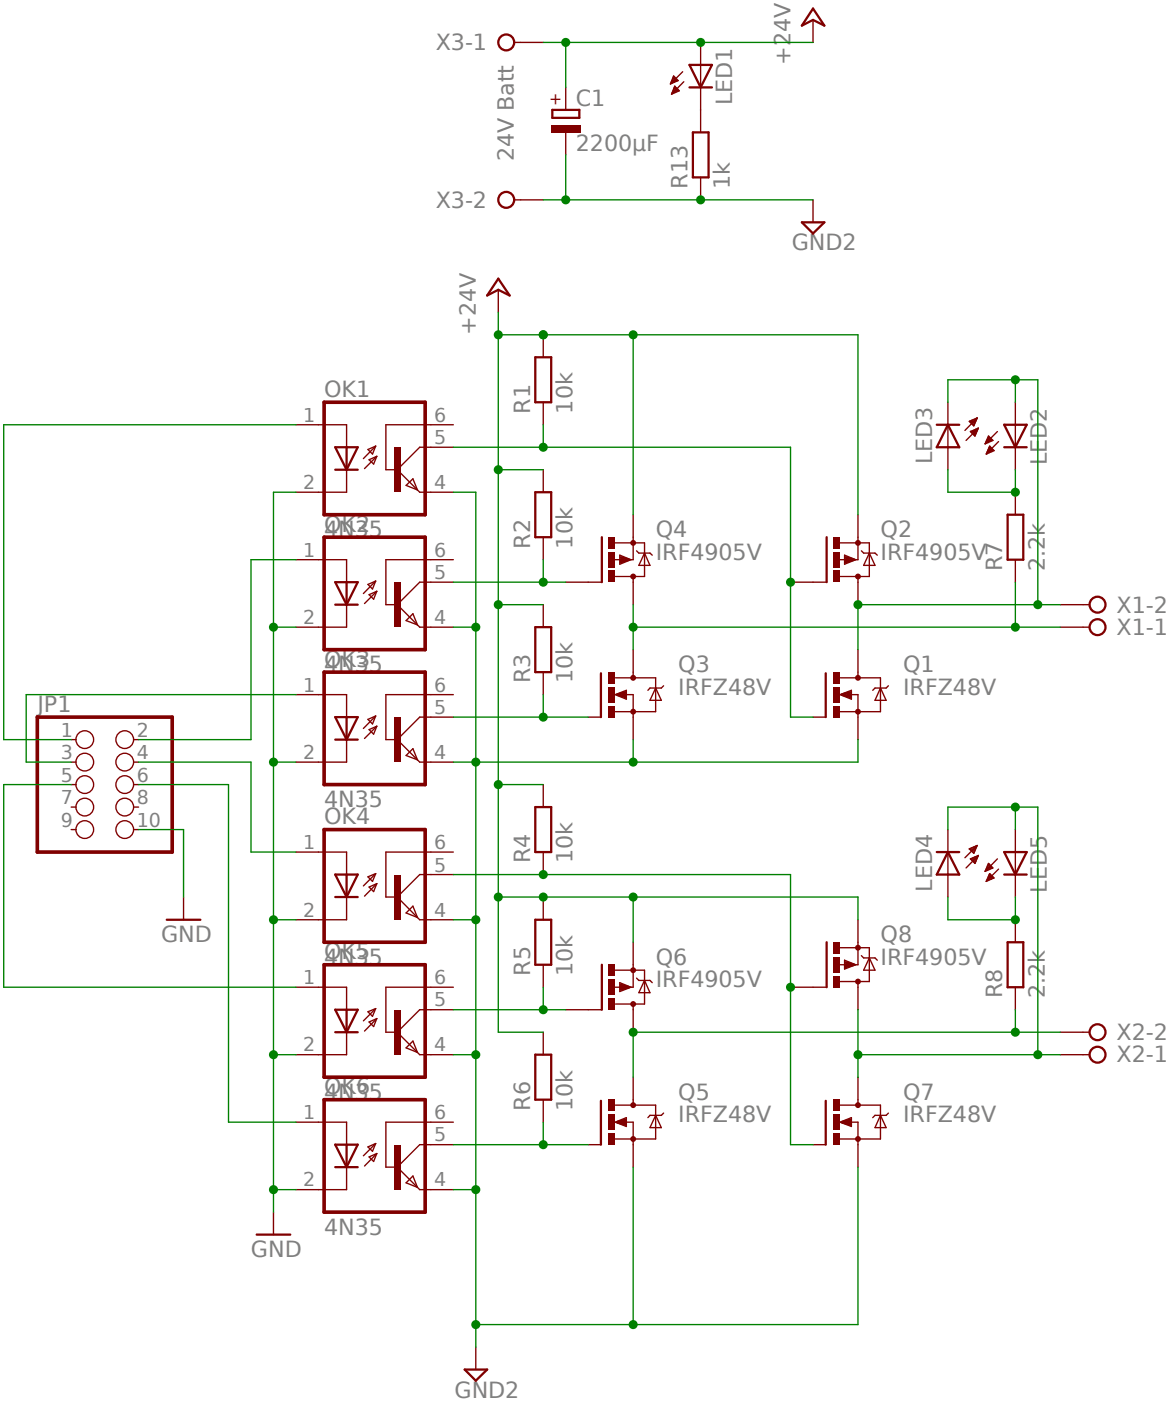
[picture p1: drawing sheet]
<svg xmlns="http://www.w3.org/2000/svg" width="109mm" height="131mm" viewBox="0 0 109 131" stroke-linecap="round" stroke-linejoin="round" font-family="sans-serif">
<path d="M56 62.7v4.1" fill="none" stroke="#800000" stroke-width=".21"/>
<path d="M54.8 66.8h1.2M57.3 64.7l1.1-.4v.8zM57.4 63.2h3.7v3.1h-3.8M58.3 64.7h.7v2.1M59 62.6v.6M61.1 64.1l.5 1.2h-1zM61.9 63.9l-.3 .2h-1l-.2 .2" fill="none" stroke="#800000" stroke-width=".13"/>
<path d="M58.3 64.5l-.7 .2 .7 .2v-.2h-.2" fill="none" stroke="#800000" stroke-width=".25"/>
<g fill="none" stroke="#800000" stroke-width=".34">
<circle cx="59" cy="63.2" r=".11"/>
<circle cx="59" cy="66.3" r=".11"/>
</g>
<g fill="#800000">
<path d="M56.7 65.8h.6v1h-.6z"/>
<path d="M56.7 62.6h.6v1.1h-.6z"/>
<path d="M56.7 64h.6v1.5h-.6z"/>
</g>
<path d="M54.8 54.2h1.3M57.1 52.1h.8M57.3 50.6h2.8v3.1h-2.7M57.8 51.7l1 .4-1 .5zM59 50.1v2h-.2M59 53.7v.5M59.3 51.3l.2 .2h1.1l.2 .2M60.1 51.5l.5 1.2h-1.1zM59 60.5v2.1M59 66.8v2.1" fill="none" stroke="#800000" stroke-width=".13"/>
<path d="M56.1 50.1v4.1" fill="none" stroke="#800000" stroke-width=".21"/>
<path d="M57.9 51.9l.7 .2-.7 .3v-.3h.2" fill="none" stroke="#800000" stroke-width=".25"/>
<g fill="none" stroke="#800000" stroke-width=".34">
<circle cx="59" cy="50.6" r=".11"/>
<circle cx="59" cy="53.7" r=".11"/>
</g>
<g fill="#800000">
<path d="M56.7 50.1h.6v1h-.6z"/>
<path d="M56.7 53.2h.6v1h-.6z"/>
<path d="M56.7 51.4h.6v1.5h-.6z"/>
</g>
<path d="M52.7 54.2h2.1M59 48v2.1M59 54.2v2.1M98.8 58.4h2.8M98.8 56.3h2.8M75.8 66.8h1.2M78.3 64.7l1.1-.4v.8zM78.3 63.2h3.8v3.1h-3.8M79.3 64.7h.7v2.1M80 62.6v.6M82.1 64.1l.5 1.2h-1zM82.8 63.9l-.2 .2h-1l-.2 .2" fill="none" stroke="#800000" stroke-width=".13"/>
<g fill="none" stroke="#800000" stroke-width=".21">
<path d="M77 62.7v4.1"/>
<circle cx="102.3" cy="56.3" r=".74"/>
<circle cx="102.3" cy="58.4" r=".74"/>
</g>
<path d="M79.3 64.5l-.8 .2 .8 .2v-.2h-.3" fill="none" stroke="#800000" stroke-width=".25"/>
<g fill="none" stroke="#800000" stroke-width=".34">
<circle cx="80" cy="63.2" r=".11"/>
<circle cx="80" cy="66.3" r=".11"/>
</g>
<g fill="#800000">
<path d="M77.7 65.8h.6v1h-.6z"/>
<path d="M77.7 62.6h.6v1.1h-.6z"/>
<path d="M77.7 64h.6v1.5h-.6z"/>
</g>
<path d="M75.8 54.2h1.3M78.1 52.1h.7M78.3 50.6h2.7v3.1h-2.7M78.7 51.7l1.1 .4-1.1 .5zM80 50.1v2h-.3M80 53.7v.5M80.3 51.3l.2 .2h1.1l.2 .2M81 51.5l.6 1.2h-1.1zM80 60.5v2.1M80 66.8v2.1" fill="none" stroke="#800000" stroke-width=".13"/>
<path d="M77.1 50.1v4.1" fill="none" stroke="#800000" stroke-width=".21"/>
<path d="M78.8 51.9l.8 .2-.8 .3v-.3h.2" fill="none" stroke="#800000" stroke-width=".25"/>
<g fill="none" stroke="#800000" stroke-width=".34">
<circle cx="80" cy="50.6" r=".11"/>
<circle cx="80" cy="53.7" r=".11"/>
</g>
<g fill="#800000">
<path d="M77.7 50.1h.6v1h-.6z"/>
<path d="M77.7 53.2h.6v1h-.6z"/>
<path d="M77.7 51.4h.6v1.5h-.6z"/>
</g>
<g fill="none" stroke="#800000" stroke-width=".13">
<path d="M50.6 31.2v2.1M50.6 37.5v2.1M50.6 43.8v2.1M50.6 50.1v2M50.6 56.3v2.1M73.7 54.2h2.1M80 48v2.1M80 54.2v2.1M50.6 62.6v2.1M54.8 106.7h1.2M57.3 104.6l1.1-.5v.9zM57.4 103h3.7v3.1h-3.8"/>
<path d="M58.3 104.6h.7v2.1M59 102.5v.5M61.1 103.9l.5 1.2h-1zM61.9 103.7l-.3 .2h-1l-.2 .2"/>
</g>
<path d="M49.9 33.3h1.5v4.2h-1.5zM49.9 45.9h1.5v4.2h-1.5zM49.9 58.4h1.5v4.2h-1.5zM56 102.6v4.1" fill="none" stroke="#800000" stroke-width=".21"/>
<path d="M58.3 104.3l-.7 .3 .7 .2v-.2h-.2" fill="none" stroke="#800000" stroke-width=".25"/>
<g fill="none" stroke="#800000" stroke-width=".34">
<circle cx="59" cy="106.1" r=".11"/>
<circle cx="59" cy="103" r=".11"/>
</g>
<g fill="#800000">
<path d="M56.7 105.6h.6v1.1h-.6z"/>
<path d="M56.7 102.4h.6v1.1h-.6z"/>
<path d="M56.7 103.8h.6v1.5h-.6z"/>
</g>
<path d="M54.8 94.1h1.3M57.1 92h.8M57.3 90.4h2.8v3.2h-2.7M57.8 91.6l1 .4-1 .4zM59 89.9v2.1h-.2M59 93.6v.5M59.3 91.1l.2 .3h1.1l.2 .2M60.1 91.4l.5 1.1h-1.1zM59 100.4v2.1M59 106.7v2" fill="none" stroke="#800000" stroke-width=".13"/>
<path d="M56.1 89.9v4.2" fill="none" stroke="#800000" stroke-width=".21"/>
<path d="M57.9 91.8l.7 .2-.7 .2v-.2h.2" fill="none" stroke="#800000" stroke-width=".25"/>
<g fill="none" stroke="#800000" stroke-width=".34">
<circle cx="59" cy="93.6" r=".11"/>
<circle cx="59" cy="90.4" r=".11"/>
</g>
<g fill="#800000">
<path d="M56.7 89.9h.6v1h-.6z"/>
<path d="M56.7 93h.6v1.1h-.6z"/>
<path d="M56.7 91.2h.6v1.5h-.6z"/>
</g>
<path d="M52.7 94.1h2.1M59 87.8v2.1M59 94.1v2.1M98.8 98.3h2.8M98.8 96.2h2.8M75.8 106.7h1.2M78.3 104.6l1.1-.5v.9zM78.3 103h3.8v3.1h-3.8M79.3 104.6h.7v2.1M80 102.5v.5M82.1 103.9l.5 1.2h-1zM82.8 103.7l-.2 .2h-1l-.2 .2" fill="none" stroke="#800000" stroke-width=".13"/>
<g fill="none" stroke="#800000" stroke-width=".21">
<path d="M77 102.6v4.1"/>
<circle cx="102.3" cy="98.3" r=".74"/>
<circle cx="102.3" cy="96.2" r=".74"/>
</g>
<path d="M79.3 104.3l-.8 .3 .8 .2v-.2h-.3" fill="none" stroke="#800000" stroke-width=".25"/>
<g fill="none" stroke="#800000" stroke-width=".34">
<circle cx="80" cy="106.1" r=".11"/>
<circle cx="80" cy="103" r=".11"/>
</g>
<g fill="#800000">
<path d="M77.7 105.6h.6v1.1h-.6z"/>
<path d="M77.7 102.4h.6v1.1h-.6z"/>
<path d="M77.7 103.8h.6v1.5h-.6z"/>
</g>
<path d="M75.8 92h1.3M78.1 89.9h.7M78.3 88.3h2.7v3.2h-2.7M78.7 89.5l1.1 .4-1.1 .4zM80 87.8v2.1h-.3M80 91.5v.5M80.3 89l.2 .3h1.1l.2 .2M81 89.3l.6 1.1h-1.1zM80 100.4v2.1M80 106.7v2" fill="none" stroke="#800000" stroke-width=".13"/>
<path d="M77.1 87.8v4.2" fill="none" stroke="#800000" stroke-width=".21"/>
<path d="M78.8 89.7l.8 .2-.8 .2v-.2h.2" fill="none" stroke="#800000" stroke-width=".25"/>
<g fill="none" stroke="#800000" stroke-width=".34">
<circle cx="80" cy="88.3" r=".11"/>
<circle cx="80" cy="91.5" r=".11"/>
</g>
<g fill="#800000">
<path d="M77.7 87.8h.6v1h-.6z"/>
<path d="M77.7 90.9h.6v1.1h-.6z"/>
<path d="M77.7 89.1h.6v1.5h-.6z"/>
</g>
<g fill="none" stroke="#800000" stroke-width=".13">
<path d="M47.9 4h2.7M47.9 18.6h2.7M62.5 7.8h.1M62.6 7.7h.3M62.6 7.6h.5M62.6 8.7h.1M62.6 7.5h.6M62.7 8.6h.3M62.7 7.4h.4M62.7 7.3h.3M62.7 8.5h.5M62.7 7.2h.2"/>
<path d="M62.7 8.4h.6M62.8 7.1l.4 .4-.7 .3zM62.8 7.1h.1M62.8 8.3h.4M62.8 8.2h.3M62.9 8.1h.1M62.9 8l-.3 .8M62.9 8l.4 .5-.7 .3M62.9 8h.1M63.6 6.7l-1.1 1.1M63.7 7.6l-1.1 1.2M65.3 4v8.3"/>
<path d="M65.3 16.5v2.1M75.8 1.9v2.1M75.8 18.6v2.1M29.7 39.6h2.6v2.1M40.2 39.6h-4.2v4.2h.8M46.4 27v2.1M32.3 43.8v2.1h-2.6M34.3 41.9l.7-.3-.3 .7zM34.4 42.8l.7-.3-.3 .7zM35 41.6l-1.1 1.1M35.1 42.5l-1.1 1.2M37.9 45.2l.6-.6 .4 1.1z"/>
<path d="M38.9 45.7l.2 .2h1.1M40.2 41.7h-1.1l-2.1 2.1 1.9 1.9M50.6 73.1v2.1M50.6 79.4v2.1M50.6 83.6v2.1M50.6 89.9v2.1M50.6 96.2v2.1M73.7 92h2.1M80 85.7v2.1M80 92v2.1M25.5 112.9v2.1M50.6 102.5v2.1"/>
<path d="M44.4 125.5v2.1"/>
</g>
<g fill="none" stroke="#800000" stroke-width=".21">
<path d="M64.3 6h2.1l-1.1 2.1zM64.3 8.1h2.1M64.6 12.3h1.4v4.2h-1.4zM75.8 .8l1 1.6-1-.5-1.1 .5zM46.4 26l1.1 1.5-1.1-.5-1 .5zM74.7 20.7h2.1l-1 1.1zM31.2 41.7h2.1l-1 2.1zM31.2 43.8h2.1M32.3 41.7v2.1M49.9 75.2h1.5v4.2h-1.5zM49.9 85.7h1.5v4.2h-1.5zM49.9 98.3h1.5v4.2h-1.5z"/>
<path d="M23.9 115h3.2M43.3 127.6h2.1l-1 1z"/>
<circle cx="47.2" cy="4" r=".74"/>
<circle cx="47.2" cy="18.6" r=".74"/>
</g>
<path d="M30.2 37.5h9.4v10.5h-9.4z" fill="none" stroke="#800000" stroke-width=".34"/>
<path d="M36.7 41.7h.6v4.2h-.6z" fill="#800000"/>
<g fill="none" stroke="#800000" stroke-width=".13">
<path d="M27.6 39.6h2.1M40.2 39.6h2.1M27.6 45.9h2.1M29.7 52.1h2.6v2.1M32.3 56.3v2.1h-2.6M34.3 54.5l.7-.4-.3 .8zM34.4 55.4l.7-.3-.3 .7zM35 54.1l-1.1 1.2M35.1 55.1l-1.1 1.1M37.9 57.8l.6-.6 .4 1zM38.9 58.2l.2 .2h1.1M40.2 45.9h2.1"/>
<path d="M40.2 41.7h2.1M40.2 52.1h-4.2v4.2h.8M40.2 54.2h-1.1l-2.1 2.1 1.9 1.9"/>
</g>
<path d="M31.2 54.2h2.1l-1 2.1zM31.2 56.3h2.1M32.3 54.2v2.1" fill="none" stroke="#800000" stroke-width=".21"/>
<path d="M30.2 50.1h9.4v10.4h-9.4z" fill="none" stroke="#800000" stroke-width=".34"/>
<path d="M36.7 54.2h.6v4.2h-.6z" fill="#800000"/>
<g fill="none" stroke="#800000" stroke-width=".13">
<path d="M27.6 52.1h2.1M27.6 58.4h2.1M40.2 52.1h2.1M40.2 58.4h2.1M40.2 54.2h2.1M29.7 64.7h2.6v2.1M32.3 68.9v2.1h-2.6M34.3 67l.7-.3-.3 .8zM34.4 68l.7-.3-.3 .7zM35 66.7l-1.1 1.2M35.1 67.7l-1.1 1.1M37.9 70.4l.6-.6 .4 1z"/>
<path d="M38.9 70.8l.2 .2h1.1M40.2 64.7h-4.2v4.2h.8M40.2 66.8h-1.1l-2.1 2.1 1.9 1.9"/>
</g>
<path d="M31.2 66.8h2.1l-1 2.1zM31.2 68.9h2.1M32.3 66.8v2.1" fill="none" stroke="#800000" stroke-width=".21"/>
<path d="M30.2 62.6h9.4v10.5h-9.4z" fill="none" stroke="#800000" stroke-width=".34"/>
<path d="M36.7 66.8h.6v4.2h-.6z" fill="#800000"/>
<g fill="none" stroke="#800000" stroke-width=".13">
<path d="M27.6 64.7h2.1M27.6 71h2.1M29.7 79.4h2.6v2.1M40.2 64.7h2.1M40.2 71h2.1M40.2 66.8h2.1M40.2 79.4h-4.2v4.2h.8M32.3 83.6v2.1h-2.6M34.3 81.7l.7-.3-.3 .7zM34.4 82.7l.7-.4-.3 .8zM35 81.4l-1.1 1.1M35.1 82.3l-1.1 1.2"/>
<path d="M37.9 85.1l.6-.7 .4 1.1zM38.9 85.5l.2 .2h1.1M40.2 81.5h-1.1l-2.1 2.1 1.9 1.9"/>
</g>
<path d="M31.2 81.5h2.1l-1 2.1zM31.2 83.6h2.1M32.3 81.5v2.1" fill="none" stroke="#800000" stroke-width=".21"/>
<path d="M30.2 77.3h9.4v10.5h-9.4z" fill="none" stroke="#800000" stroke-width=".34"/>
<path d="M36.7 81.5h.6v4.2h-.6z" fill="#800000"/>
<g fill="none" stroke="#800000" stroke-width=".13">
<path d="M27.6 79.4h2.1M40.2 79.4h2.1M27.6 85.7h2.1M29.7 92h2.6v2.1M32.3 96.2v2.1h-2.6M34.3 94.3l.7-.3-.3 .7zM34.4 95.2l.7-.3-.3 .7zM35 94l-1.1 1.1M35.1 94.9l-1.1 1.2M37.9 97.6l.6-.6 .4 1.1zM40.2 85.7h2.1M40.2 81.5h2.1"/>
<path d="M40.2 92h-4.2v4.2h.8M40.2 94.1h-1.1l-2.1 2.1 2.1 2.1h1.1"/>
</g>
<path d="M31.2 94.1h2.1l-1 2.1zM31.2 96.2h2.1M32.3 94.1v2.1" fill="none" stroke="#800000" stroke-width=".21"/>
<path d="M30.2 89.9h9.4v10.5h-9.4z" fill="none" stroke="#800000" stroke-width=".34"/>
<path d="M36.7 94.1h.6v4.2h-.6z" fill="#800000"/>
<g fill="none" stroke="#800000" stroke-width=".13">
<path d="M27.6 92h2.1M27.6 98.3h2.1M40.2 92h2.1M40.2 98.3h2.1M40.2 94.1h2.1M29.7 104.6h2.6v2.1M32.3 108.7v2.1h-2.6M34.3 106.9l.7-.4-.3 .8zM34.4 107.8l.7-.3-.3 .7zM35 106.5l-1.1 1.2M35.1 107.5l-1.1 1.1M37.9 110.2l.6-.6 .4 1z"/>
<path d="M38.9 110.6l.2 .2h1.1M40.2 104.6h-4.2v4.1h.8M40.2 106.7h-1.1l-2.1 2 1.9 1.9"/>
</g>
<path d="M31.2 106.7h2.1l-1 2zM31.2 108.7h2.1M32.3 106.7v2" fill="none" stroke="#800000" stroke-width=".21"/>
<path d="M30.2 102.5h9.4v10.4h-9.4z" fill="none" stroke="#800000" stroke-width=".34"/>
<path d="M36.7 106.7h.6v4.1h-.6z" fill="#800000"/>
<g fill="none" stroke="#800000" stroke-width=".13">
<path d="M6.6 68.9h.5M6.6 71h.5M6.6 73.1h.5M6.6 75.2h.5M6.6 77.3h.5M12.5 68.9h.4M12.5 71h.4M12.5 73.1h.4M12.5 75.2h.4M12.5 77.3h.4M17.1 83.6v2.1M27.6 104.6h2.1"/>
<path d="M27.6 110.8h2.1M40.2 104.6h2.1M40.2 110.8h2.1M40.2 106.7h2.1"/>
<circle cx="7.9" cy="77.3" r=".83"/>
<circle cx="7.9" cy="68.9" r=".83"/>
<circle cx="7.9" cy="75.2" r=".83"/>
<circle cx="7.9" cy="71" r=".83"/>
<circle cx="7.9" cy="73.1" r=".83"/>
<circle cx="11.6" cy="77.3" r=".83"/>
<circle cx="11.6" cy="68.9" r=".83"/>
<circle cx="11.6" cy="75.2" r=".83"/>
<circle cx="11.6" cy="71" r=".83"/>
<circle cx="11.6" cy="73.1" r=".83"/>
</g>
<path d="M3.5 66.8h12.6v12.6h-12.6z" fill="none" stroke="#800000" stroke-width=".34"/>
<path d="M51.5 10.2h2.5v.8h-2.5zM15.5 85.7h3.2" fill="none" stroke="#800000" stroke-width=".21"/>
<path d="M51.4 11.6h2.7v.7h-2.7z" fill="#800000"/>
<g fill="none" stroke="#800000" stroke-width=".13">
<path d="M52.7 8.1v2.1M52.7 12.3v2.1M88.4 37.5v6.3M90.3 39.3l.8-.4-.3 .8zM90.4 39.3h.6M90.4 39.3h.5M90.5 39.4h.4M90.6 39.2h.4M90.6 39.5h.2M90.7 39.6h.1M90.8 39.1h.2M90.9 40h.3"/>
<path d="M91 39h.1M91.1 38.9l-1.2 1.2M91.2 39.9h.1M91.2 39.9l-1.1 1.1M94.6 37.5v6.3M90.5 40.2l.7-.3-.3 .7zM90.5 40.2h.6M90.5 40.3h.5M90.6 40.4h.4M90.7 40.5h.2M90.7 40.1h.4M90.8 40.6h.1"/>
<path d="M91.8 41.3h.1M91.9 41.2h.2M91.9 41.1h.5M92 41h.5M92 42.3h.1M92 42.2h.3M92 42.1h.5M92 40.8h.4M92.1 42h.6M92.1 40.8h.2M92.1 41.9h.4M92.1 40.7h.1"/>
<path d="M92.1 41.8h.4M92.2 41.7h.2M92.2 41.6h.1M92.3 41.6l.4 .4-.8 .3zM92.5 41l-.4-.4-.3 .8M92.5 41l-.7 .4M93 40.2l-1.2 1.2M93.1 41.1l-1.2 1.2M94.6 45.9v2.1M94.6 52.1v2.1M88.4 77.3v6.3M90.3 79.1l.8-.3-.3 .7z"/>
<path d="M90.4 79.1h.5M90.5 79.2h.4M90.5 79h.5M90.6 79.3h.3M90.6 80h.5M90.7 79.4h.1M90.7 79.5h.1M90.7 78.9h.3M90.9 79.9h.2M91 78.8h.1M91.1 78.8l-1.2 1.1M91.1 79.8h.1"/>
<path d="M91.2 79.7l-1.1 1.2M94.6 77.3v6.3M90.5 80l.7-.3-.3 .7zM90.5 80h.5M90.6 80.1h.4M90.7 80.2h.3M90.8 80.3h.1M90.9 80.4h.1M91.8 81.2h.1M91.9 81.1h.2M91.9 81h.4M91.9 82.1h.1"/>
<path d="M92 80.9h.5M92 82h.2M92 80.8h.5M92 80.7h.4M92 81.9h.4M92.1 80.6h.2M92.1 81.8h.5M92.1 80.5h.1M92.1 81.7h.5M92.1 81.7h.4M92.1 80.4l.4 .5-.7 .3zM92.2 81.5h.2"/>
<path d="M92.2 81.5h.1M92.3 81.4l.4 .4-.8 .3zM93 80l-1.2 1.2M93.1 81l-1.2 1.1M94.6 85.7v2.1M94.6 92v2.1"/>
</g>
<path d="M87.3 39.6h2.1M88.4 39.6l1 2.1h-2.1zM93.6 39.6h2.1l-1.1 2.1zM93.6 41.7h2.1M93.9 48h1.5v4.1h-1.5zM87.3 79.4h2.1M88.4 79.4l1 2.1h-2.1zM93.6 79.4h2.1l-1.1 2.1zM93.6 81.5h2.1M93.9 87.8h1.5v4.2h-1.5z" fill="none" stroke="#800000" stroke-width=".21"/>
<path d="M59 56.3v4.2M94.6 58.4h4.2" fill="none" stroke="#008000" stroke-width=".13"/>
<circle cx="59" cy="58.4" r=".42" fill="#008000"/>
<path d="M94.6 54.2v4.2h-35.6" fill="none" stroke="#008000" stroke-width=".13"/>
<circle cx="94.6" cy="58.4" r=".42" fill="#008000"/>
<path d="M80 56.3v4.2M96.7 56.3h2.1" fill="none" stroke="#008000" stroke-width=".13"/>
<circle cx="80" cy="56.3" r=".42" fill="#008000"/>
<path d="M96.7 35.4v20.9h-16.7" fill="none" stroke="#008000" stroke-width=".13"/>
<circle cx="96.7" cy="56.3" r=".42" fill="#008000"/>
<path d="M94.6 35.4v2.1M96.7 35.4h-8.3v2.1" fill="none" stroke="#008000" stroke-width=".13"/>
<circle cx="94.6" cy="35.4" r=".42" fill="#008000"/>
<path d="M73.7 41.7v12.5" fill="none" stroke="#008000" stroke-width=".13"/>
<circle cx="73.7" cy="54.2" r=".42" fill="#008000"/>
<path d="M50.6 39.6v2.1M42.3 41.7h31.4M73.7 54.2v12.6h2.1" fill="none" stroke="#008000" stroke-width=".13"/>
<circle cx="50.6" cy="41.7" r=".42" fill="#008000"/>
<path d="M42.3 54.2h10.4M50.6 52.1v2.1" fill="none" stroke="#008000" stroke-width=".13"/>
<circle cx="50.6" cy="54.2" r=".42" fill="#008000"/>
<path d="M42.3 66.8h12.5M50.6 64.7v2.1" fill="none" stroke="#008000" stroke-width=".13"/>
<circle cx="50.6" cy="66.8" r=".42" fill="#008000"/>
<path d="M73.7 81.5v10.5" fill="none" stroke="#008000" stroke-width=".13"/>
<circle cx="73.7" cy="92" r=".42" fill="#008000"/>
<path d="M42.3 81.5h31.4M73.7 92v14.7h2.1" fill="none" stroke="#008000" stroke-width=".13"/>
<circle cx="50.6" cy="81.5" r=".42" fill="#008000"/>
<path d="M42.3 94.1h10.4M50.6 92v2.1" fill="none" stroke="#008000" stroke-width=".13"/>
<circle cx="50.6" cy="94.1" r=".42" fill="#008000"/>
<path d="M42.3 106.7h12.5M50.6 104.6v2.1" fill="none" stroke="#008000" stroke-width=".13"/>
<circle cx="50.6" cy="106.7" r=".42" fill="#008000"/>
<path d="M25.5 98.3h2.1M27.6 85.7h-2.1v25.1h2.1" fill="none" stroke="#008000" stroke-width=".13"/>
<circle cx="25.5" cy="98.3" r=".42" fill="#008000"/>
<path d="M25.5 58.4h2.1M27.6 45.9h-2.1v25.1h2.1" fill="none" stroke="#008000" stroke-width=".13"/>
<circle cx="25.5" cy="58.4" r=".42" fill="#008000"/>
<path d="M25.5 71v14.7" fill="none" stroke="#008000" stroke-width=".13"/>
<circle cx="25.5" cy="85.7" r=".42" fill="#008000"/>
<path d="M25.5 110.8v2.1" fill="none" stroke="#008000" stroke-width=".13"/>
<g fill="#008000">
<circle cx="25.5" cy="110.8" r=".42"/>
<circle cx="25.5" cy="71" r=".42"/>
</g>
<path d="M50.6 18.6h25.2M52.7 14.4v4.2M12.9 77.3h4.2v6.3" fill="none" stroke="#008000" stroke-width=".13"/>
<g fill="#008000">
<circle cx="65.3" cy="18.6" r=".42"/>
<circle cx="52.7" cy="18.6" r=".42"/>
</g>
<path d="M42.3 45.9h2.1v64.9h-2.1M42.3 58.4h2.1" fill="none" stroke="#008000" stroke-width=".13"/>
<circle cx="44.4" cy="58.4" r=".42" fill="#008000"/>
<path d="M42.3 71h2.1" fill="none" stroke="#008000" stroke-width=".13"/>
<circle cx="44.4" cy="71" r=".42" fill="#008000"/>
<path d="M42.3 85.7h2.1" fill="none" stroke="#008000" stroke-width=".13"/>
<circle cx="44.4" cy="85.7" r=".42" fill="#008000"/>
<path d="M42.3 98.3h2.1" fill="none" stroke="#008000" stroke-width=".13"/>
<circle cx="44.4" cy="98.3" r=".42" fill="#008000"/>
<path d="M44.4 110.8v12.6" fill="none" stroke="#008000" stroke-width=".13"/>
<circle cx="44.4" cy="110.8" r=".42" fill="#008000"/>
<path d="M59 108.7v14.7M80 108.7v14.7h-35.6" fill="none" stroke="#008000" stroke-width=".13"/>
<circle cx="59" cy="123.4" r=".42" fill="#008000"/>
<path d="M59 68.9v2.1M80 68.9v2.1h-35.6" fill="none" stroke="#008000" stroke-width=".13"/>
<circle cx="59" cy="71" r=".42" fill="#008000"/>
<path d="M44.4 123.4v2.1" fill="none" stroke="#008000" stroke-width=".13"/>
<circle cx="44.4" cy="123.4" r=".42" fill="#008000"/>
<path d="M50.6 4h25.2" fill="none" stroke="#008000" stroke-width=".13"/>
<circle cx="65.3" cy="4" r=".42" fill="#008000"/>
<path d="M52.7 4v4.1" fill="none" stroke="#008000" stroke-width=".13"/>
<circle cx="52.7" cy="4" r=".42" fill="#008000"/>
<path d="M50.6 31.2h-4.2v65h4.2M59 48v-16.8h21v16.8M46.4 83.6h4.2M59 83.6v4.2" fill="none" stroke="#008000" stroke-width=".13"/>
<circle cx="46.4" cy="83.6" r=".42" fill="#008000"/>
<path d="M46.4 73.1h4.2" fill="none" stroke="#008000" stroke-width=".13"/>
<circle cx="46.4" cy="73.1" r=".42" fill="#008000"/>
<path d="M46.4 56.3h4.2" fill="none" stroke="#008000" stroke-width=".13"/>
<circle cx="46.4" cy="56.3" r=".42" fill="#008000"/>
<path d="M46.4 43.8h4.2" fill="none" stroke="#008000" stroke-width=".13"/>
<circle cx="46.4" cy="43.8" r=".42" fill="#008000"/>
<path d="M50.6 83.6h8.4" fill="none" stroke="#008000" stroke-width=".13"/>
<circle cx="50.6" cy="83.6" r=".42" fill="#008000"/>
<path d="M59 83.6h21v2.1" fill="none" stroke="#008000" stroke-width=".13"/>
<circle cx="59" cy="83.6" r=".42" fill="#008000"/>
<path d="M50.6 31.2h8.4" fill="none" stroke="#008000" stroke-width=".13"/>
<g fill="#008000">
<circle cx="59" cy="31.2" r=".42"/>
<circle cx="50.6" cy="31.2" r=".42"/>
</g>
<path d="M46.4 29.1v2.1" fill="none" stroke="#008000" stroke-width=".13"/>
<circle cx="46.4" cy="31.2" r=".42" fill="#008000"/>
<path d="M27.6 39.6h-27.3v29.3h6.3M27.6 52.1h-4.2v16.8h-10.5M88.4 43.8v2.1h6.2v-2.1M6.6 73.1h-6.3v18.9h27.3M12.9 71h10.5v8.4h4.2M12.9 73.1h8.4v31.5h6.3M27.6 64.7h-25.2v6.3h4.2" fill="none" stroke="#008000" stroke-width=".13"/>
<circle cx="94.6" cy="45.9" r=".42" fill="#008000"/>
<path d="M88.4 83.6v2.1h6.2v-2.1" fill="none" stroke="#008000" stroke-width=".13"/>
<circle cx="94.6" cy="85.7" r=".42" fill="#008000"/>
<path d="M59 96.2v4.2" fill="none" stroke="#008000" stroke-width=".13"/>
<circle cx="59" cy="96.2" r=".42" fill="#008000"/>
<path d="M59 96.2h39.8M94.6 94.1v2.1" fill="none" stroke="#008000" stroke-width=".13"/>
<circle cx="94.6" cy="96.2" r=".42" fill="#008000"/>
<path d="M96.7 75.2h-2.1v2.1" fill="none" stroke="#008000" stroke-width=".13"/>
<circle cx="94.6" cy="75.2" r=".42" fill="#008000"/>
<path d="M94.6 75.2h-6.2v2.1M80 94.1v6.3" fill="none" stroke="#008000" stroke-width=".13"/>
<circle cx="80" cy="98.3" r=".42" fill="#008000"/>
<path d="M96.7 75.2v23.1M80 98.3h18.8" fill="none" stroke="#008000" stroke-width=".13"/>
<circle cx="96.7" cy="98.3" r=".42" fill="#008000"/>
<g font-size="2.1" fill="#808080">
<text x="40.6" y="4.7">X3-1</text>
<text x="53.7" y="9.8">C1</text>
<text x="68.2" y="9.8" transform="rotate(-90 68.2 9.8)">LED1</text>
<text x="73.7" y="6" transform="rotate(-90 73.7 6)">+24V</text>
<text x="47.9" y="15" transform="rotate(-90 47.9 15)">24V Batt</text>
<text x="53.7" y="14">2200µF</text>
<text x="64.1" y="17.6" transform="rotate(-90 64.1 17.6)">R13</text>
<text x="68" y="17.6" transform="rotate(-90 68 17.6)">1k</text>
<text x="40.6" y="19.3">X3-2</text>
<text x="73.8" y="23.3">GND2</text>
<text x="44.4" y="31.2" transform="rotate(-90 44.4 31.2)">+24V</text>
<text x="30.2" y="37">OK1</text>
<text x="49.4" y="38.5" transform="rotate(-90 49.4 38.5)">R1</text>
<text x="53.4" y="38.5" transform="rotate(-90 53.4 38.5)">10k</text>
<text x="86.9" y="43.3" transform="rotate(-90 86.9 43.3)">LED3</text>
<text x="97.6" y="43.4" transform="rotate(-90 97.6 43.4)">LED2</text>
<text x="30.2" y="50.1">4N35</text>
<text x="30.2" y="49.5">OK2</text>
<text x="49.4" y="51.1" transform="rotate(-90 49.4 51.1)">R2</text>
<text x="53.4" y="51.1" transform="rotate(-90 53.4 51.1)">10k</text>
<text x="61.1" y="52.2">IRF4905V</text>
<text x="61.1" y="50.1">Q4</text>
<text x="82.1" y="52.2">IRF4905V</text>
<text x="82.1" y="50.1">Q2</text>
<text x="93.4" y="53.2" transform="rotate(-90 93.4 53.2)">R7</text>
<text x="97.4" y="53.2" transform="rotate(-90 97.4 53.2)">2.2k</text>
<text x="104.1" y="59.2">X1-1</text>
<text x="104.1" y="57.1">X1-2</text>
<text x="30.2" y="62.6">4N35</text>
<text x="30.2" y="62.1">OK3</text>
<text x="49.4" y="63.7" transform="rotate(-90 49.4 63.7)">R3</text>
<text x="53.4" y="63.7" transform="rotate(-90 53.4 63.7)">10k</text>
<text x="63.2" y="64.7">IRFZ48V</text>
<text x="63.2" y="62.6">Q3</text>
<text x="84.2" y="64.7">IRFZ48V</text>
<text x="84.2" y="62.6">Q1</text>
<text x="3.5" y="66.3">JP1</text>
<text x="30.2" y="75.2">4N35</text>
<text x="30.2" y="76.8">OK4</text>
<text x="49.4" y="80.4" transform="rotate(-90 49.4 80.4)">R4</text>
<text x="53.4" y="80.4" transform="rotate(-90 53.4 80.4)">10k</text>
<text x="86.9" y="83.1" transform="rotate(-90 86.9 83.1)">LED4</text>
<text x="97.6" y="83.2" transform="rotate(-90 97.6 83.2)">LED5</text>
<text x="15" y="87.8">GND</text>
<text x="30.2" y="89.9">4N35</text>
<text x="30.2" y="89.4">OK5</text>
<text x="61.1" y="89.9">Q6</text>
<text x="82.1" y="89.9">IRF4905V</text>
<text x="82.1" y="87.8">Q8</text>
<text x="49.4" y="90.9" transform="rotate(-90 49.4 90.9)">R5</text>
<text x="53.4" y="90.9" transform="rotate(-90 53.4 90.9)">10k</text>
<text x="61.1" y="92">IRF4905V</text>
<text x="93.4" y="93" transform="rotate(-90 93.4 93)">R8</text>
<text x="97.4" y="93" transform="rotate(-90 97.4 93)">2.2k</text>
<text x="30.2" y="101.9">OK6</text>
<text x="104.1" y="99">X2-1</text>
<text x="104.1" y="96.9">X2-2</text>
<text x="30.2" y="102.5">4N35</text>
<text x="49.4" y="103.5" transform="rotate(-90 49.4 103.5)">R6</text>
<text x="53.4" y="103.5" transform="rotate(-90 53.4 103.5)">10k</text>
<text x="63.2" y="104.6">IRFZ48V</text>
<text x="63.2" y="102.5">Q5</text>
<text x="84.2" y="104.6">IRFZ48V</text>
<text x="84.2" y="102.5">Q7</text>
<text x="23.4" y="117.1">GND</text>
<text x="30.2" y="115">4N35</text>
<text x="42.4" y="130.2">GND2</text>
</g>
<g font-size="1.8" fill="#808080">
<text x="28.3" y="39.3">1</text>
<text x="40.5" y="39.3">6</text>
<text x="40.5" y="41.4">5</text>
<text x="28.3" y="45.6">2</text>
<text x="40.5" y="45.6">4</text>
<text x="28.3" y="51.9">1</text>
<text x="40.5" y="51.9">6</text>
<text x="40.5" y="54">5</text>
<text x="28.3" y="58.1">2</text>
<text x="40.5" y="58.1">4</text>
<text x="28.3" y="64.4">1</text>
<text x="40.5" y="64.4">6</text>
<text x="5.7" y="68.6">1</text>
<text x="5.7" y="70.7">3</text>
<text x="12.7" y="68.6">2</text>
<text x="12.7" y="70.7">4</text>
<text x="28.3" y="70.7">2</text>
<text x="40.5" y="70.7">4</text>
<text x="40.5" y="66.5">5</text>
<text x="5.7" y="72.8">5</text>
<text x="5.7" y="74.9">7</text>
<text x="5.7" y="77">9</text>
<text x="12.7" y="72.8">6</text>
<text x="12.7" y="74.9">8</text>
<text x="12.7" y="77">10</text>
<text x="28.3" y="79.1">1</text>
<text x="40.5" y="79.1">6</text>
<text x="40.5" y="81.2">5</text>
<text x="28.3" y="85.4">2</text>
<text x="40.5" y="85.4">4</text>
<text x="28.3" y="91.7">1</text>
<text x="40.5" y="91.7">6</text>
<text x="40.5" y="93.8">5</text>
<text x="28.3" y="98">2</text>
<text x="40.5" y="98">4</text>
<text x="28.3" y="104.3">1</text>
<text x="40.5" y="104.3">6</text>
<text x="40.5" y="106.4">5</text>
<text x="28.3" y="110.5">2</text>
<text x="40.5" y="110.5">4</text>
</g>
<text font-size="1.5" fill="#800000" x="52.3" y="9.9" transform="rotate(-90 52.3 9.9)">+</text>
</svg>
